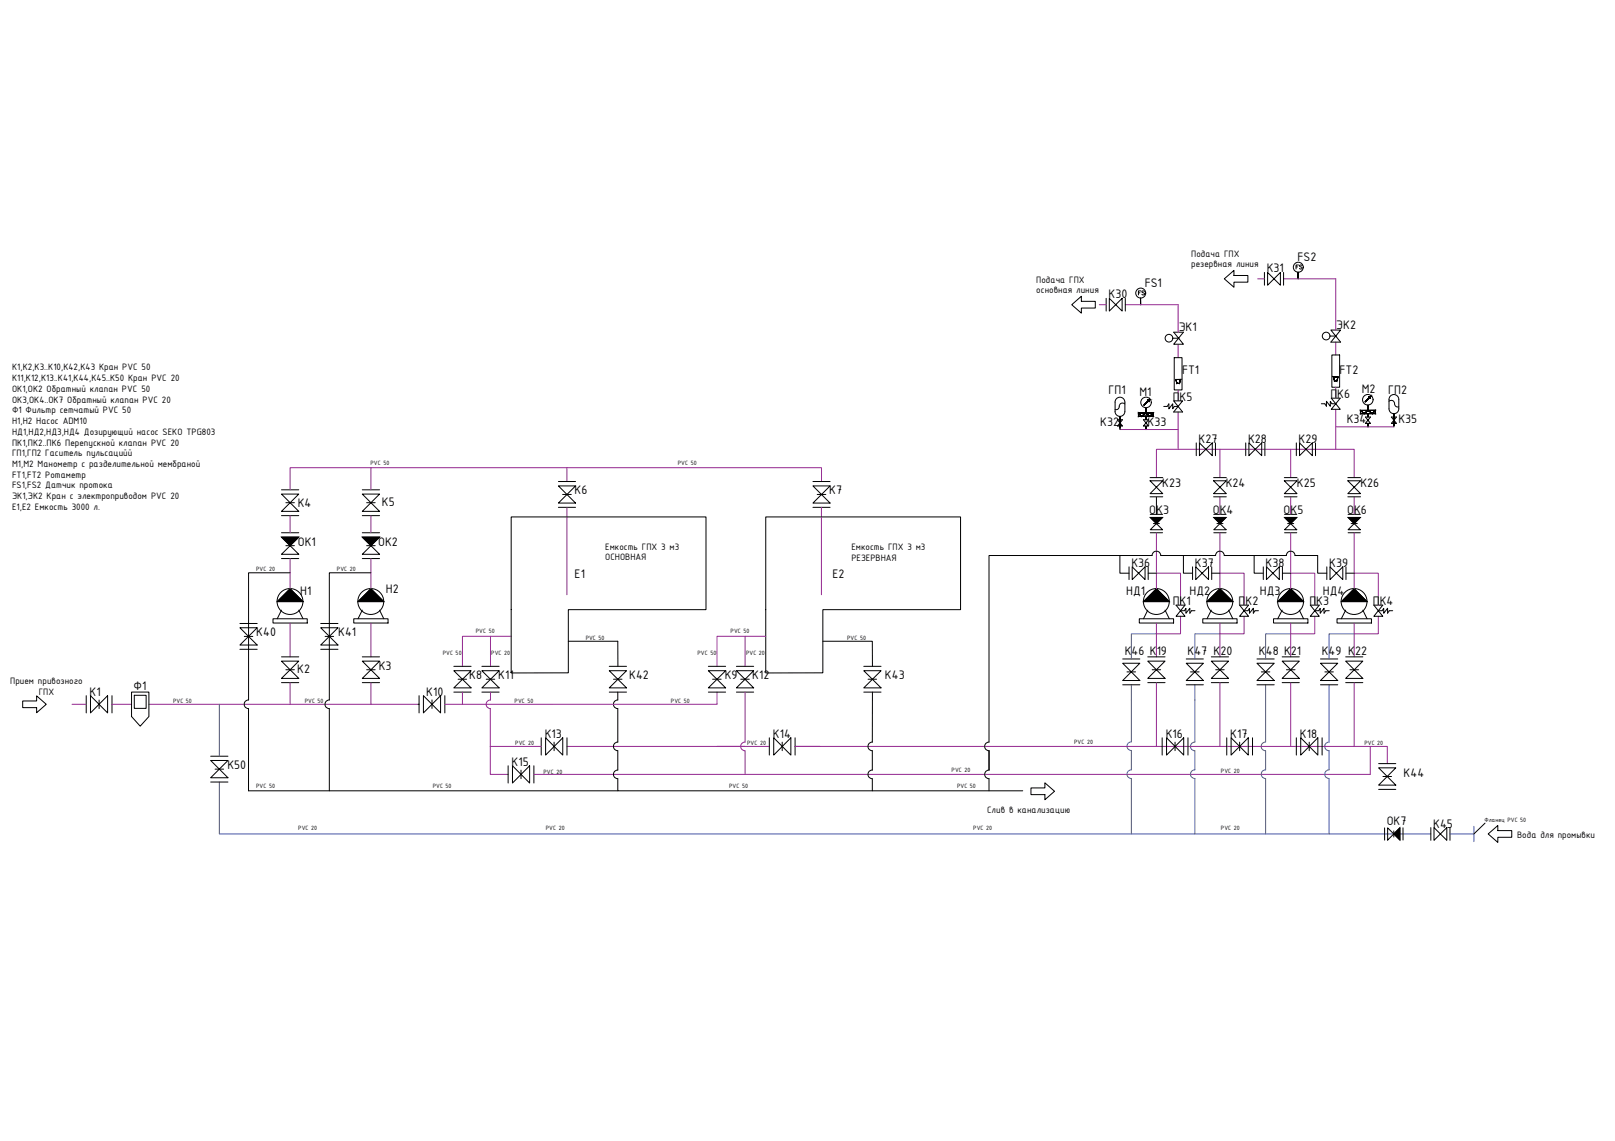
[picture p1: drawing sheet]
<svg xmlns="http://www.w3.org/2000/svg" width="841mm" height="594mm" viewBox="0 0 841 594" stroke-linecap="round" stroke-linejoin="round" font-family="sans-serif">
<!-- layer: PDF _0 -->
<g fill="none" stroke="#000" stroke-width=".52">
<path d="M576 155v7M578 155v7l6-7v7zM586 155v7M658 142v6M660 142v6l7-6v6zM668 142v6M623 231v6M625 231v6l6-6v6zM633 231v6M649 231v6M650 231v6l7-6v6zM659 231v6"/>
<path d="M675 231v6M677 231v6l6-6v6zM685 231v6M147 257l9 9h-9l9-9zM147 255h9M189 257l9 9h-9l9-9zM189 255h9M291 253l9 9h-9l9-9zM291 251h9M293 257h5M423 253l9 9h-9l9-9zM423 251h9"/>
<path d="M426 257h4M599 250h7l-7 7h7zM599 259h7M599 249h7M632 250h7l-7 7h7zM632 259h7M632 249h7M669 250h6l-6 7h6zM669 259h6M669 249h6M702 250h7l-7 7h7zM702 259h7"/>
<path d="M702 249h7M147 280l9 9h-9l9-9zM147 277h9M147 268h9M149 262h4M189 280l9 9h-9l9-9zM189 277h9M189 268h9M191 262h4M291 264h9M423 264h9M599 269l6 7h-6l6-7z"/>
<path d="M599 268h6M599 277h6M601 273h3M632 269l6 7h-6l6-7zM632 268h6M632 277h6M634 273h3M669 269l6 7h-6l6-7zM669 268h6M669 277h6M671 273h3M702 269l6 7h-6l6-7z"/>
<path d="M702 268h6M702 277h6M704 273h3M147 291h9M149 284h4M189 291h9M191 284h4M588 295v7M590 295v7l6-7v7zM598 295v7M621 295v7M623 295v7l6-7v7z"/>
<path d="M631 295v7M658 295v7M660 295v7l6-7v7zM668 295v7M691 295v7M693 295v7l6-7v7zM701 295v7M144 313l7-6 7 6zM147 318l-3 4M156 318l2 4M186 313l7-6 7 6zM189 318l-3 4"/>
<path d="M198 318l2 4M595 313l7-6 7 6zM598 318l-3 4M607 318l2 4M629 313l6-6 7 6zM631 318l-2 4M640 318l2 4M665 313l7-6 7 6zM668 318l-3 4M677 318l2 4M698 313h14l-7-6-6 6M701 318l-3 4"/>
<path d="M710 318l2 4M125 327l9 9h-9l9-9zM125 325h9M125 338h9M127 331h5M142 322h18v2h-18zM167 327l9 9h-9l9-9zM167 325h9M167 338h9M169 331h5M184 322h18v2h-18zM593 322h18v2h-18z"/>
<path d="M626 322h18v2h-18zM663 322h18v2h-18zM696 322h18v2h-18zM147 344l9 9h-9l9-9zM147 342h9M147 355h9M149 349h4M189 344l9 9h-9l9-9zM189 342h9M189 355h9M191 349h4M236 349l9 9h-9l9-9z"/>
<path d="M236 347h9M239 354h4M251 349l9 9h-9l9-9zM251 347h9M253 354h5M317 349l9 9h-9l9-9zM317 347h9M319 354h5M369 349l9 9h-9l9-9zM369 347h9M371 354h5M383 349l9 9h-9l9-9z"/>
<path d="M383 347h9M386 354h4M450 349l9 9h-9l9-9zM450 347h9M452 354h4M585 345l9 9h-9l9-9zM585 343h9M585 357h9M587 350h4M598 344l9 9h-9l9-9zM598 342h9M598 355h9"/>
<path d="M600 349h4M618 345l9 9h-9l9-9zM618 343h9M618 357h9M620 350h4M631 344l9 9h-9l9-9zM631 342h9M631 355h9M633 349h5M655 345l9 9h-9l9-9zM655 343h9M655 357h9"/>
<path d="M657 350h4M668 344l9 9h-9l9-9zM668 342h9M668 355h9M670 349h4M688 345l9 9h-9l9-9zM688 343h9M688 357h9M690 350h4M701 344l9 9h-9l9-9zM701 342h9M701 355h9"/>
<path d="M703 349h4M45 362v9M47 362v9l9-9v9zM52 364v5M58 362v9M218 362v9M221 362v9l8-9v9zM225 364v5M232 362v9M236 360h9M251 360h9M317 360h9"/>
<path d="M369 360h9M383 360h9M450 360h9M110 396l9 9h-9l9-9zM110 394h9M265 399v9M267 399v9l9-9v9zM278 399v9M282 384v9M284 384v9l9-9v9zM289 386v5M295 384v9"/>
<path d="M401 384v9M403 384v9l9-9v9zM407 386v5M414 384v9M605 384v9M607 384v9l9-9v9zM612 386v5M619 384v9M639 384v9M641 384v9l9-9v9zM646 386v5M652 384v9"/>
<path d="M675 384v9M677 384v9l9-9v9zM682 386v5M688 384v9M718 400l9 9h-9l9-9zM718 398h9M110 407h9M112 400h4M271 401v4M718 411h9M720 404h5M721 431v6"/>
<path d="M723 431l6 6v-6l-6 6zM726 433v3M731 431v6M745 431v7M747 431v7l6-7v7zM755 431v7"/>
<circle cx="151" cy="313" r="7"/>
<circle cx="193" cy="313" r="7"/>
<circle cx="602" cy="313" r="7"/>
<circle cx="635" cy="313" r="7"/>
<circle cx="672" cy="313" r="7"/>
<circle cx="705" cy="313" r="7"/>
</g>
<g fill="#000" stroke="#000" stroke-width=".52">
<path d="M147 280h9l-5 4zM189 280h9l-5 4zM599 269h6l-3 4zM632 269h6l-3 4zM669 269h6l-3 4zM702 269h6l-3 4zM151 307l7 6h-14zM193 307l7 6h-14zM595 313l7-6 7 6zM635 307l7 6h-13zM665 313l7-6 7 6zM705 307l7 6h-13z"/>
<path d="M729 431v6l-3-3z"/>
</g>
<g fill="none" stroke="#000" stroke-width=".52">
<path d="M602 259v9M266 269h102v48h-72v33h-30zM399 269h101v48h-71v33h-30zM151 298h-22v66a2.3 2.3 0 0 0-2 3 2.3 2.3 0 0 0 2 2v43h193M193 298h-22v66a2.3 2.3 0 0 0-2 3 2.3 2.3 0 0 0 2 2v43M600 289a2.3 2.3 0 0 1 2-2 2.3 2.3 0 0 1 2 2M633 289a2.3 2.3 0 0 1 2-2 2.3 2.3 0 0 1 3 2M670 289a2.3 2.3 0 0 1 2-2 2.3 2.3 0 0 1 2 2M296 334h26v13M429 334h25v13M322 360v4a2.3 2.3 0 0 0-3 3 2.3 2.3 0 0 0 3 2v17a2.2 2.2 0 0 0-3 3 2.2 2.2 0 0 0 3 2v10a2.2 2.2 0 0 0-3 2 2.2 2.2 0 0 0 3 2v7h211M454 360v26a2.3 2.3 0 0 0-2 3 2.3 2.3 0 0 0 2 2v10a2.2 2.2 0 0 0-2 2 2.2 2.2 0 0 0 2 2v7"/>
<path d="M515 386a2.3 2.3 0 0 0-2 3 2.3 2.3 0 0 0 2 2v10a2.2 2.2 0 0 0-2 2 2.2 2.2 0 0 0 2 2v7"/>
</g>
<!-- layer: 0 -->
<g fill="none" stroke="#93278f" stroke-width=".52">
<path d="M572 159h4M586 159h28v14M655 145h3M668 145h28v27M614 180v6M696 178v7M614 203v6M614 215v19M696 202v5M696 213v21M583 224h31M635 234v15"/>
<path d="M672 234v15M696 222h30M193 244v11M295 244v7M428 251v-7h-277v11M602 249v-15h103v15M635 259v9M672 259v9M705 259v9M151 268v9M193 268v9M295 264v46"/>
<path d="M428 264v46M602 277v30M635 277v30M672 277v30M705 277v30M151 291v16M193 291v16M602 298h13v17M635 298h13v17M672 298h13v17M705 298h13v17M151 324v18"/>
<path d="M193 324v18M255 331h-14v16M266 331h-11v16M388 331h-15v16M399 331h-11v16M602 324v18M615 321v9h-13M635 324v18M648 321v9h-13M672 324v18M685 321v9h-13M705 324v18"/>
<path d="M718 321v9h-13M151 355v12M193 355v12M602 355v34M635 355v34M672 355v34M705 355v34h-291h13M38 367h7M58 367h11M78 367h140M241 360v7M255 360v4a2.3 2.3 0 0 0-2 3 2.3 2.3 0 0 0 2 2v20"/>
<path d="M373 360v7M373 367h-141M388 360v26a2.3 2.3 0 0 0-2 3 2.3 2.3 0 0 0 2 2v12M255 389v14h10M255 389h27M295 389h106M705 389h17v9M714 389v14h-436"/>
</g>
<path d="M602 330h-13v13M635 330h-13v13M672 330h-13v13M705 330h-13v13M589 357v29a2.3 2.3 0 0 0-2 3 2.3 2.3 0 0 0 2 2v10a2.3 2.3 0 0 0-2 2 2.3 2.3 0 0 0 2 2v29h156M622 357v29a2.3 2.3 0 0 0-2 3 2.3 2.3 0 0 0 2 2v10a2.3 2.3 0 0 0-2 2 2.3 2.3 0 0 0 2 2v29M659 357v29a2.3 2.3 0 0 0-2 3 2.3 2.3 0 0 0 2 2v10a2.3 2.3 0 0 0-2 2 2.3 2.3 0 0 0 2 2v29M692 357v29a2.3 2.3 0 0 0-2 3 2.3 2.3 0 0 0 2 2v10a2.3 2.3 0 0 0-2 2 2.3 2.3 0 0 0 2 2v29M114 367v27M114 407v27h475M755 434h13M768 430v8" fill="none" stroke="#4554a5" stroke-width=".52"/>
<g fill="none" stroke="#000" stroke-width=".52">
<path d="M611 176h3M611 173l5 6h-5l5-6zM693 175h3M693 172l5 6h-5l5-6zM582 207a2.6 2.6 0 0 1 2 0 2.6 2.6 0 0 1 2 2v5a2.5 2.5 0 0 1-3 3 2.5 2.5 0 0 1-2-3v-5zM582 219h3l-3 3h3zM586 210a1.9 1.9 0 0 0-3 0 1.9 1.9 0 0 0 0 2l-2 1M595 219h3l-3 3h3zM606 212h2l1-2v3l2-3v3l1-1h2M611 209l5 6h-5l5-6zM688 210h2l1 2v-3l2 3v-3l1 1h2M693 207l5 6h-5l5-6z"/>
<path d="M711 217l3 3h-3l3-3zM723 209a2 2 0 0 1 3 0 2 2 0 0 1 0 2l2 1M724 206a2.6 2.6 0 0 1 3 0 2.6 2.6 0 0 1 1 2v5a2.6 2.6 0 0 1-2 2 2.6 2.6 0 0 1-3-2v-6zM725 217l2 3h-2l2-3zM612 315h5l-5 6h5zM615 318h2l1-1v2l2-2v2v-1h2M646 315h4l-4 6h4zM648 318h2l1-1v2l2-2v2l1-1h1M682 315h5l-5 6h5zM685 318h2l1-1v2l2-2v2v-1h2M715 315h5l-5 6h5zM718 318h2l1-1v2l2-2v2v-1h2"/>
<circle cx="609" cy="176" r="2"/>
<circle cx="691" cy="175" r="2"/>
</g>
<!-- layer: 0 -->
<g fill="#000" stroke="#000" stroke-width=".52">
<path d="M594 155v4zM594 155v4z"/>
<path d="M676 142v3zM676 142v3z"/>
<path d="M612 198h3zM612 198h3zM615 198l-1 2zM615 198l-1 2zM613 200h1zM613 200h1zM612 198l1 2zM612 198l1 2z"/>
<path d="M694 196h3zM694 196h3zM694 196l1 2zM694 196l1 2zM695 198h1zM695 198h1zM697 196l-1 2zM697 196l-1 2z"/>
<path d="M593 215h8zM593 215h8zM601 215v2zM601 215v2zM593 217h8zM593 217h8zM593 215v2zM593 215v2z"/>
<path d="M593 215l1 2zM593 215l1 2zM594 217l3-2zM594 217l3-2zM597 215l2 2zM597 215l2 2zM599 217l2-2zM599 217l2-2z"/>
<path d="M596 211l2-3zM598 208l-2 3zM598 208v1zM598 208v1z"/>
<path d="M597 217v2zM597 217v2z"/>
<path d="M597 212v3zM597 212v3z"/>
<path d="M598 208l-2 3zM598 208l-2 3z"/>
<path d="M711 209l3-2zM714 207l-3 2zM713 207h1zM713 207h1z"/>
<path d="M712 215v2zM712 215v2z"/>
<path d="M712 211v3zM712 211v3z"/>
<path d="M714 206v1zM714 206l-3 3zM711 209l3-3z"/>
<path d="M709 214h7zM708 214h8zM708 214l1 1zM708 214v1zM709 215h7zM708 215h8zM716 214v1zM716 214v1z"/>
<path d="M716 214l-1 1zM716 214l-1 1zM712 214l3 1zM712 214l3 1zM710 215l2-1zM710 215l2-1zM708 214l2 1zM708 214l2 1z"/>
<path d="M583 217v6zM583 217v6z"/>
<path d="M597 222v2zM597 222v2z"/>
<path d="M712 220v2zM712 220v2z"/>
<path d="M726 215v7zM726 215v7z"/>
</g>
<g fill="none" stroke="#000" stroke-width=".52">
<path d="M558 159l5-5v3h7v3h-7v3zM638 145l5-4v2h7v4h-7v3zM611 186h5v17h-5zM694 185h4v17h-4zM583 223v1M726 222h.1M583 289v9h5M583 289h-68v97M583 289h17M598 298h4M604 289h12M631 298h4"/>
<path d="M633 289h-17v9h5M638 289h32M653 289v9h5M668 298h4M674 289h12v9h5M701 298h4M12 365h7v-3l5 5-5 4v-3h-7zM69 360h9v13l-5 5-4-5zM70 362h6v7h-6zM218 367h.1M515 391v10M537 410h7v-2l5 4-5 4v-2h-7z"/>
<path d="M773 429l-5 5M775 434l5-4v2h7v4h-7v3z"/>
<circle cx="597" cy="210" r="2.7"/>
<circle cx="712" cy="208" r="2.7"/>
</g>
<g font-size="6.9">
<text x="676" y="136">FS2</text>
<text x="660" y="142">К31</text>
<text x="596" y="150">FS1</text>
<text x="577" y="155">К30</text>
<text x="614" y="173">ЭК1</text>
<text x="696" y="171">ЭК2</text>
<text x="616" y="195">FT1</text>
<text x="698" y="195">FT2</text>
<text x="577" y="205">ГП1</text>
<text x="593" y="206">М1</text>
<text x="611" y="209">ПК5</text>
<text x="693" y="207">ПК6</text>
<text x="709" y="205">М2</text>
<text x="723" y="205">ГП2</text>
<text x="573" y="222">К32</text>
<text x="598" y="222">К33</text>
<text x="701" y="220">К34</text>
<text x="728" y="220">К35</text>
<text x="624" y="231">К27</text>
<text x="650" y="231">К28</text>
<text x="676" y="231">К29</text>
<text x="299" y="257">К6</text>
<text x="432" y="257">К7</text>
<text x="605" y="254">К23</text>
<text x="638" y="254">К24</text>
<text x="675" y="254">К25</text>
<text x="708" y="254">К26</text>
<text x="155" y="264">К4</text>
<text x="199" y="263">К5</text>
<text x="599" y="268">ОК3</text>
<text x="632" y="268">ОК4</text>
<text x="668" y="268">ОК5</text>
<text x="702" y="268">ОК6</text>
<text x="155" y="284">ОК1</text>
<text x="197" y="284">ОК2</text>
<text x="589" y="295">К36</text>
<text x="622" y="295">К37</text>
<text x="659" y="295">К38</text>
<text x="692" y="295">К39</text>
<text x="299" y="301">Е1</text>
<text x="434" y="301">Е2</text>
<text x="156" y="310">Н1</text>
<text x="201" y="309">Н2</text>
<text x="586" y="310">НД1</text>
<text x="620" y="310">НД2</text>
<text x="656" y="310">НД3</text>
<text x="689" y="310">НД4</text>
<text x="611" y="315">ПК1</text>
<text x="645" y="315">ПК2</text>
<text x="682" y="315">ПК3</text>
<text x="715" y="315">ПК4</text>
<text x="133" y="331">К40</text>
<text x="176" y="331">К41</text>
<text x="586" y="341">К</text>
<text x="589" y="341">46 К</text>
<text x="602" y="341">19</text>
<text x="618" y="341">К47 К</text>
<text x="636" y="341">20</text>
<text x="656" y="341">К</text>
<text x="659" y="341">48 К</text>
<text x="672" y="341">21</text>
<text x="688" y="341">К49 К</text>
<text x="706" y="341">22</text>
<text x="155" y="350">К2</text>
<text x="197" y="349">К3</text>
<text x="244" y="354">К8</text>
<text x="259" y="354">К11</text>
<text x="328" y="354">К42</text>
<text x="377" y="354">К9</text>
<text x="392" y="354">К12</text>
<text x="461" y="354">К43</text>
<text x="69" y="359">Ф1</text>
<text x="47" y="362">К1</text>
<text x="222" y="362">К10</text>
<text x="284" y="384">К13</text>
<text x="402" y="384">К14</text>
<text x="607" y="384">К16</text>
<text x="641" y="384">К17</text>
<text x="677" y="384">К18</text>
<text x="118" y="400">К50</text>
<text x="266" y="399">К15</text>
<text x="731" y="404">К44</text>
<text x="722" y="430">ОК7</text>
<text x="746" y="431">К45</text>
</g>
<g font-size="5.3">
<text x="674" y="141">FS</text>
<text x="592" y="155">FS</text>
</g>
<g font-size="5.2">
<text x="620" y="134">Подача ГПХ</text>
<text x="620" y="139">резервная линия</text>
<text x="540" y="147">Подача ГПХ</text>
<text x="540" y="153">основная линия</text>
<text x="6" y="193">К1,К2,К3..К10,К42,К43 Кран PVC 50</text>
<text x="6" y="198">К11,К12,К13..К41,К44,К45..К50 Кран PVC 20</text>
<text x="6" y="204">ОК1,ОК2 Обратный клапан PVC 50</text>
<text x="6" y="210">ОК3,ОК4..ОК7 Обратный клапан PVC 20</text>
<text x="6" y="215">Ф1 Фильтр сетчатый PVC 50</text>
<text x="6" y="221">Н1,Н2 Насос ADM10</text>
<text x="6" y="226">НД1,НД2,НД3,НД4 Дозирующий насос SEKO TPG803</text>
<text x="6" y="232">ПК1,ПК2..ПК6 Перепускной клапан PVC 20</text>
<text x="6" y="238">ГП1,ГП2 Гаситель пульсацийй</text>
<text x="6" y="243">М1,М2 Манометр с разделительной мембраной</text>
<text x="6" y="249">FT1,FT2 Ротаметр</text>
<text x="6" y="254">FS1,FS2 Датчик протока</text>
<text x="6" y="260">ЭК1,ЭК2 Кран с электроприводом PVC 20</text>
<text x="6" y="266">Е1,Е2 Емкость 3000 л.</text>
<text x="315" y="286">Емкость ГПХ 3 м3</text>
<text x="443" y="286">Емкость ГПХ 3 м3</text>
<text x="315" y="292">ОСНОВНАЯ</text>
<text x="443" y="292">РЕЗЕРВНАЯ</text>
<text x="5" y="356">Прием привозного</text>
<text x="20" y="362">ГПХ</text>
<text x="514" y="423">Слив в канализацию</text>
<text x="790" y="437">Вода для промывки</text>
</g>
<g font-size="3.5">
<text x="193" y="242">PVC 50</text>
<text x="353" y="242">PVC 50</text>
<text x="133" y="297">PVC 20</text>
<text x="175" y="297">PVC 20</text>
<text x="248" y="330">PVC 50</text>
<text x="380" y="330">PVC 50</text>
<text x="305" y="333">PVC 50</text>
<text x="441" y="333">PVC 50</text>
<text x="231" y="341">PVC 50</text>
<text x="256" y="341">PVC 20</text>
<text x="363" y="341">PVC 50</text>
<text x="389" y="341">PVC 20</text>
<text x="90" y="366">PVC 50</text>
<text x="159" y="366">PVC 50</text>
<text x="268" y="366">PVC 50</text>
<text x="349" y="366">PVC 50</text>
<text x="268" y="388">PVC 20</text>
<text x="389" y="388">PVC 20</text>
<text x="559" y="387">PVC 20</text>
<text x="711" y="388">PVC 20</text>
<text x="283" y="403">PVC 20</text>
<text x="496" y="402">PVC 20</text>
<text x="636" y="402">PVC 20</text>
<text x="133" y="410">PVC 50</text>
<text x="225" y="410">PVC 50</text>
<text x="380" y="410">PVC 50</text>
<text x="498" y="410">PVC 50</text>
<text x="773" y="428">Фланец PVC 50</text>
<text x="155" y="432">PVC 20</text>
<text x="284" y="432">PVC 20</text>
<text x="507" y="432">PVC 20</text>
<text x="636" y="432">PVC 20</text>
</g>
</svg>
